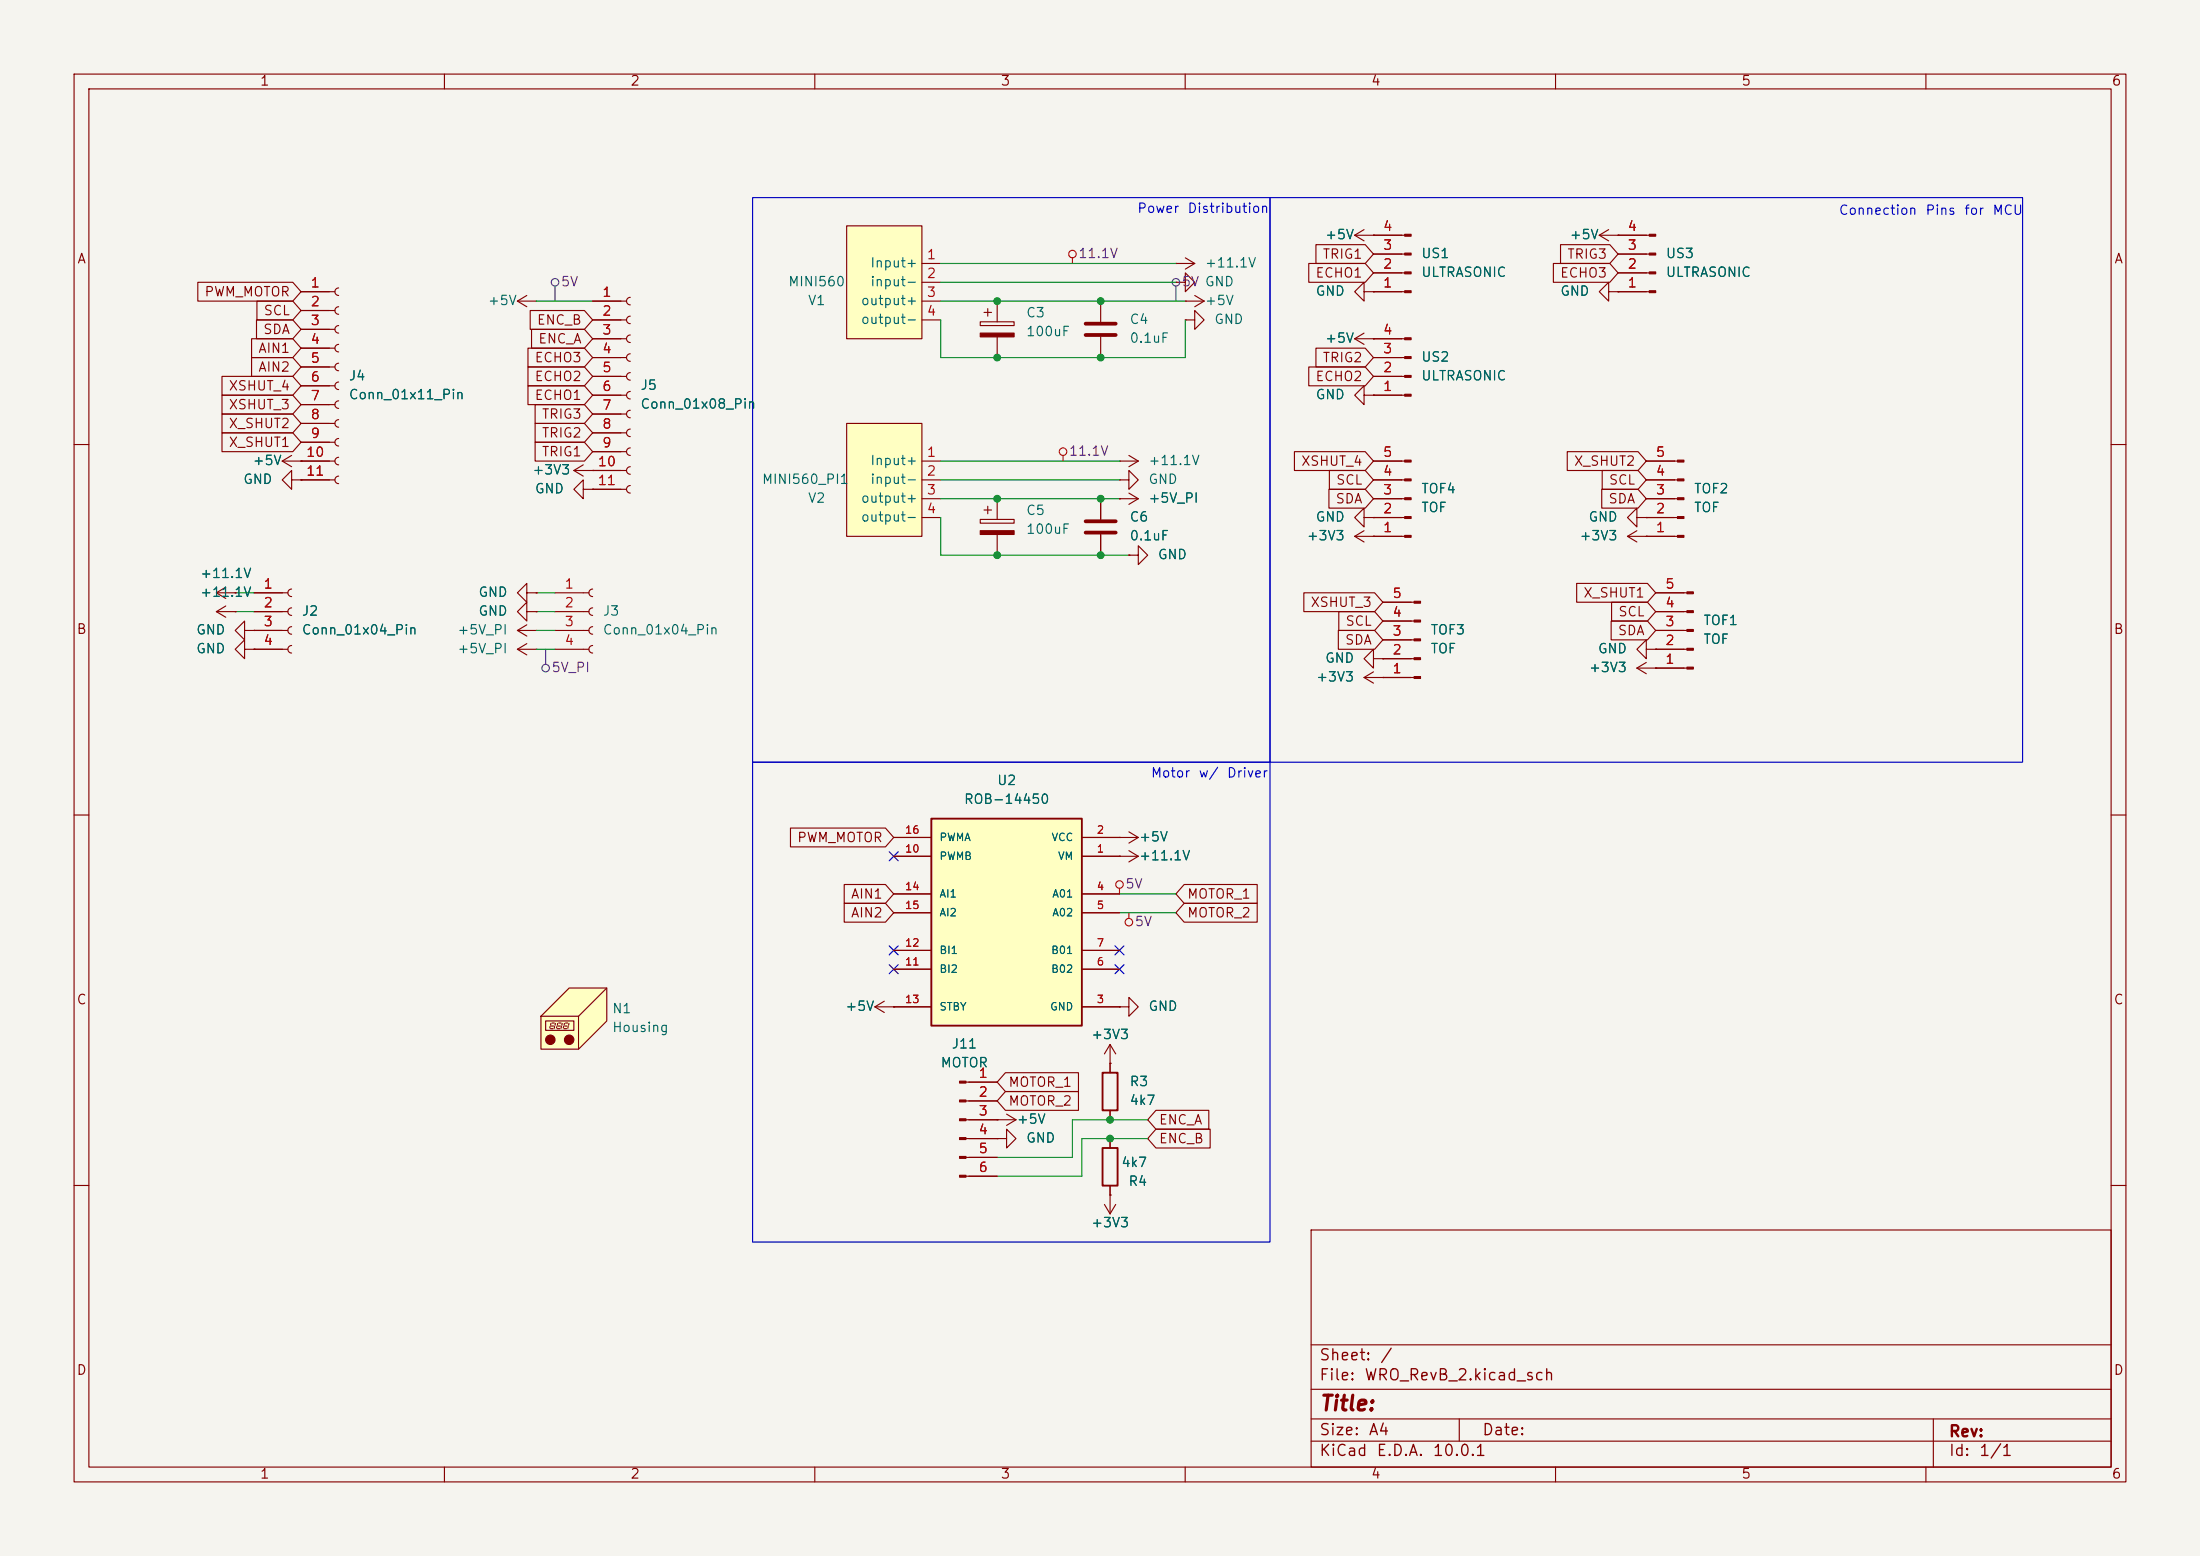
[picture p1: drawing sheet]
<svg xmlns="http://www.w3.org/2000/svg" width="297mm" height="210mm" viewBox="0 0 297 210" stroke-linecap="round" stroke-linejoin="round" font-family="sans-serif">
<path d="M0 0h297v210h-297z" fill="#f5f4ef" stroke="#f5f4ef" stroke-width=".14"/>
<g fill="none" stroke="#840000" stroke-width=".15">
<path d="M10 10h277v190h-277zM12 12h273v186h-273zM60 10v2M110 10v2M160 10v2M210 10v2M260 10v2M182.9 45.7l1.2 .8M182.9 45.7h2.5M184.1 53.3v-1.2l-1.2 1.2 1.2 1.3v-1.3h1.3M184.1 45l-1.2 .7M185.4 45.7h.1"/>
<path d="M185.4 53.3h.1M10 60h2M182.9 72.4l1.2 .8M182.9 72.4h2.5M184.1 69.9v-1.3l-1.2 1.3 1.2 1.2v-1.2h1.3M184.1 71.6l-1.2 .8M185.4 72.4h.1M185.4 69.9h.1M285 60h2M10 110h2M285 110h2M10 160h2"/>
<path d="M177 166h108v32h-108zM285 160h2M60 198v2M110 198v2M160 198v2M177 194.5h108M177 191.5h108M177 187.5h108M177 181.5h108M197 191.5v3M210 198v2M260 198v2"/>
<path d="M261 191.5v6.5"/>
</g>
<path d="M125.7 110.5h20.3v27.9h-20.3z" fill="#ffffc2"/>
<path d="M125.7 110.5h20.3v27.9h-20.3z" fill="none" stroke="#840000" stroke-width=".25"/>
<g fill="none" stroke="#840000" stroke-width=".15">
<path d="M182.9 31.8h6.7M182.9 31.8l1.2 .7M184.1 39.4v-1.3l-1.2 1.3 1.2 1.2v-1.2h1.3M184.1 31l-1.2 .8M185.4 31.8h.1M185.4 39.4h.1M185.4 39.4h4.2M185.4 36.8h4.2M185.4 34.3h4.2M215.9 31.8l1.3 .7M215.9 31.8h2.5M217.2 39.4v-1.3l-1.3 1.3 1.3 1.2v-1.2h1.2"/>
<path d="M217.2 31l-1.3 .8M218.4 31.8h.1M218.4 39.4h.1M185.4 53.3h4.2M185.4 50.8h4.2M185.4 48.3h4.2M185.4 45.7h4.2M219.7 72.4l1.3 .8M219.7 72.4h2.5M221 69.9v-1.3l-1.3 1.3 1.3 1.2v-1.2h1.2M221 71.6l-1.3 .8M222.2 72.4h.1"/>
<path d="M222.2 69.9h.1M69.8 85.1l1.3 .8M69.8 85.1h2.6M71.1 84.3l-1.3 .8M72.4 85.1h.1M120.6 115.6h5.1M120.6 113h5.1M146 115.6h5.1M146 113h7.7M151.1 113h.1M152.4 112.3l1.3 .7M153.7 113l-1.3 .8"/>
<path d="M118.1 135.9h7.6M118.1 135.9l1.3 .8M119.4 135.1l-1.3 .8M120.6 135.9h.1M120.6 120.7h5.1M120.6 123.2h5.1M120.6 130.8h5.1M120.6 128.3h5.1M146 135.9h5.1M146 120.7h5.1M146 123.2h5.1M146 130.8h5.1"/>
<path d="M146 128.3h5.1M151.1 135.9h1.3v-1.3l1.3 1.3-1.3 1.3v-1.3M151.1 135.9h.1M130.4 146.1h4.2M130.4 148.6h4.2M130.4 151.1h4.2M130.4 153.7h4.2M130.4 156.2h4.2M130.4 158.8h4.2M149.9 143.5h.1M149.9 141l-.8 1.2M149.9 141l.7 1.2"/>
<path d="M149.9 141v2.5"/>
</g>
<g fill="#840000" stroke="#840000" stroke-width=".15">
<path d="M129.5 145.9h.9v.3h-.9z"/>
<path d="M129.5 148.5h.9v.2h-.9z"/>
<path d="M129.5 151h.9v.3h-.9z"/>
<path d="M129.5 153.5h.9v.3h-.9z"/>
<path d="M129.5 156.1h.9v.2h-.9z"/>
<path d="M129.5 158.6h.9v.3h-.9z"/>
<path d="M189.6 39.2h.9v.3h-.9z"/>
<path d="M189.6 36.7h.9v.3h-.9z"/>
<path d="M189.6 34.2h.9v.2h-.9z"/>
<path d="M189.6 31.6h.9v.3h-.9z"/>
<path d="M189.6 53.2h.9v.3h-.9z"/>
<path d="M189.6 50.7h.9v.2h-.9z"/>
<path d="M189.6 48.1h.9v.3h-.9z"/>
<path d="M189.6 45.6h.9v.2h-.9z"/>
</g>
<path d="M76.8 133.4h5.1v4.4l-3.8 3.8h-5.1v-4.4z" fill="#ffffc2"/>
<g fill="none" stroke="#840000" stroke-width=".15">
<path d="M40.6 39.4h4.6M45.7 38.9a.51 .51 0 0 0-.5 .5 .51 .51 0 0 0 .5 .5M71.1 39.9l-1.3 .7M158.7 35.6h.1M158.7 38.1h1.3v-1.3l1.3 1.3-1.3 1.3v-1.3M158.7 38.1h.1M158.7 35.6h2.6M160 34.8l1.3 .8M161.3 35.6l-1.3 .7M161.3 39.9l1.3 .7M218.4 39.4h4.3M218.4 36.8h4.3"/>
<path d="M218.4 34.3h4.3M218.4 31.8h4.3M40.6 41.9h4.6M40.6 44.5h4.6M40.6 47h4.6M40.6 49.5h4.6M40.6 52.1h4.6M40.6 54.6h4.6M40.6 57.2h4.6M40.6 59.7h4.6M45.7 41.4a.51 .51 0 0 0-.5 .5 .51 .51 0 0 0 .5 .5M45.7 43.9a.51 .51 0 0 0-.5 .6 .51 .51 0 0 0 .5 .5"/>
<path d="M45.7 46.5a.51 .51 0 0 0-.5 .5 .51 .51 0 0 0 .5 .5M45.7 49a.51 .51 0 0 0-.5 .5 .51 .51 0 0 0 .5 .5M45.7 51.6a.51 .51 0 0 0-.5 .5 .51 .51 0 0 0 .5 .5M45.7 54.1a.51 .51 0 0 0-.5 .5 .51 .51 0 0 0 .5 .5M45.7 56.6a.51 .51 0 0 0-.5 .6 .51 .51 0 0 0 .5 .5M45.7 59.2a.51 .51 0 0 0-.5 .5 .51 .51 0 0 0 .5 .5M69.8 40.6h2.6M69.8 40.6l1.3 .8M72.4 40.6h.1M80 40.6h4.6M80 43.2h4.6M80 45.7h4.6"/>
<path d="M80 48.3h4.6M80 50.8h4.6M80 53.3h4.6M80 55.9h4.6M80 58.4h4.6M85.1 40.1a.51 .51 0 0 0-.5 .5 .51 .51 0 0 0 .5 .5M85.1 42.7a.51 .51 0 0 0-.5 .5 .51 .51 0 0 0 .5 .5M85.1 45.2a.51 .51 0 0 0-.5 .5 .51 .51 0 0 0 .5 .5M85.1 47.8a.51 .51 0 0 0-.5 .5 .51 .51 0 0 0 .5 .5M85.1 50.3a.51 .51 0 0 0-.5 .5 .51 .51 0 0 0 .5 .5M85.1 52.8a.51 .51 0 0 0-.5 .5 .51 .51 0 0 0 .5 .5M85.1 55.4a.51 .51 0 0 0-.5 .5 .51 .51 0 0 0 .5 .5"/>
<path d="M85.1 57.9a.51 .51 0 0 0-.5 .5 .51 .51 0 0 0 .5 .5M132.3 43.4h4.6v.5h-4.6zM132.8 42.2h1.1M133.3 41.7v1M134.6 40.6v2.8M134.6 45.5v2.8M148.6 40.6v2.8M148.6 45.5v2.8M160 43.2h1.3v-1.3l1.3 1.3-1.3 1.3v-1.3M160 43.2h.1M160 40.6h.1M160 40.6h2.6"/>
<path d="M162.6 40.6l-1.3 .8M30.5 79.2l-1.3 .8M38.1 62.2h7.1M38.1 62.2l1.3 .8M39.4 79.5a.51 .51 0 0 0-.5 .5 .51 .51 0 0 0 .5 .5M39.4 64.8v-1.3l-1.3 1.3 1.3 1.2v-1.2h1.2M39.4 61.5l-1.3 .7M40.6 64.8h.1M40.6 62.2h.1M40.6 64.8h4.6M45.7 61.7a.51 .51 0 0 0-.5 .5 .51 .51 0 0 0 .5 .5M45.7 64.3a.51 .51 0 0 0-.5 .5 .51 .51 0 0 0 .5 .5"/>
<path d="M77.5 63.5l1.2 .8M77.5 63.5h7.1M78.7 66v-1.2l-1.2 1.2 1.2 1.3v-1.3h1.3M78.7 62.7l-1.2 .8M80 63.5h.1M80 66h.1M80 79.5a.51 .51 0 0 0-.5 .5 .51 .51 0 0 0 .5 .5M80 61h4.6M80 66h4.6M85.1 60.5a.51 .51 0 0 0-.5 .5 .51 .51 0 0 0 .5 .5M85.1 63a.51 .51 0 0 0-.5 .5 .51 .51 0 0 0 .5 .5M85.1 65.5a.51 .51 0 0 0-.5 .5 .51 .51 0 0 0 .5 .5"/>
<path d="M151.1 62.2h.1M151.1 62.2h2.6M152.4 61.5l1.3 .7M153.7 62.2l-1.3 .8M185.4 72.4h4.2M185.4 69.9h4.2M185.4 67.3h4.2M185.4 64.8h4.2M185.4 62.2h4.2M222.2 72.4h4.3M222.2 69.9h4.3M222.2 67.3h4.3"/>
<path d="M222.2 64.8h4.3M222.2 62.2h4.3M29.2 82.6h2.5M29.2 80h2.5M29.2 82.6l1.3 .7M29.2 80l1.3 .8M30.5 81.8l-1.3 .8M31.7 82.6h.1M31.7 80h.1M33 87.6v-1.2l-1.3 1.2 1.3 1.3v-1.3h1.3M33 85.1v-1.3l-1.3 1.3 1.3 1.3v-1.3h1.3M34.3 87.6h.1"/>
<path d="M34.3 85.1h.1M34.3 87.6h4.6M34.3 85.1h4.6M34.3 82.6h4.6M34.3 80h4.6M39.4 82a.51 .51 0 0 0-.5 .6 .51 .51 0 0 0 .5 .5M39.4 84.6a.51 .51 0 0 0-.5 .5 .51 .51 0 0 0 .5 .5M39.4 87.1a.51 .51 0 0 0-.5 .5 .51 .51 0 0 0 .5 .5M69.8 87.6l1.3 .8M69.8 87.6h2.6M71.1 80v-1.3l-1.3 1.3 1.3 1.3v-1.3h1.3M71.1 82.6v-1.3l-1.3 1.3 1.3 1.2v-1.2h1.3"/>
<path d="M71.1 86.9l-1.3 .7M72.4 87.6h.1M72.4 80h.1M72.4 82.6h.1M74.9 87.6h4.6M74.9 85.1h4.6M74.9 82.6h4.6M74.9 80h4.6M80 82a.51 .51 0 0 0-.5 .6 .51 .51 0 0 0 .5 .5M80 84.6a.51 .51 0 0 0-.5 .5 .51 .51 0 0 0 .5 .5M80 87.1a.51 .51 0 0 0-.5 .5 .51 .51 0 0 0 .5 .5M184.1 91.4l1.3 .8"/>
<path d="M184.1 91.4h6.8M185.4 88.9v-1.3l-1.3 1.3 1.3 1.3v-1.3h1.3M185.4 90.7l-1.3 .7M186.7 91.4h.1M186.7 88.9h.1M186.7 88.9h4.2M186.7 86.4h4.2M186.7 83.8h4.2M186.7 81.3h4.2M221 90.2h6.7M221 90.2l1.2 .7M222.2 87.6v-1.2l-1.2 1.2 1.2 1.3v-1.3h1.3"/>
<path d="M222.2 89.4l-1.2 .8M223.5 87.6h.1M223.5 90.2h.1M223.5 87.6h4.2M223.5 85.1h4.2M223.5 82.6h4.2M223.5 80h4.2M151.1 115.6h.1M151.1 115.6h2.6M152.4 114.8l1.3 .8M153.7 115.6l-1.3 .7M73.7 137.8h3.8v1.3h-3.8z"/>
<path d="M74.3 138.5l-.1 .2M74.3 138.8h.4M74.4 138.1l-.1 .3M74.4 138.5h.3M74.5 138.1h.3M74.9 138.5l-.1 .3M75 138.1l-.1 .3M75.2 138.5l-.1 .2M75.2 138.8h.4M75.3 138.1l-.1 .3M75.3 138.5h.3M75.4 138.1h.3"/>
<path d="M75.8 138.5l-.1 .3M75.9 138.1l-.1 .3M76.1 138.5l-.1 .2M76.1 138.8h.4M76.2 138.1l-.1 .3M76.3 138.5h.3M76.4 138.1h.3M76.7 138.5v.3M76.8 138.1v.3M76.8 133.4h5.1v4.4l-3.8 3.8h-5.1v-4.4zM78.1 137.2v4.4M81.9 133.4l-3.8 3.8h-5.1"/>
<path d="M149.1 162.6l.8 1.2M149.9 161.3h.1M149.9 161.3v2.5M150.6 162.6l-.7 1.2"/>
</g>
<g fill="#840000" stroke="#840000" stroke-width=".15">
<path d="M222.7 39.2h.8v.3h-.8z"/>
<path d="M222.7 36.7h.8v.3h-.8z"/>
<path d="M222.7 34.2h.8v.2h-.8z"/>
<path d="M222.7 31.6h.8v.3h-.8z"/>
<path d="M227.7 90h.9v.3h-.9z"/>
<path d="M227.7 87.5h.9v.3h-.9z"/>
<path d="M227.7 85h.9v.2h-.9z"/>
<path d="M227.7 82.4h.9v.3h-.9z"/>
<path d="M227.7 79.9h.9v.2h-.9z"/>
<path d="M226.5 72.3h.8v.2h-.8z"/>
<path d="M226.5 69.7h.8v.3h-.8z"/>
<path d="M226.5 67.2h.8v.2h-.8z"/>
<path d="M226.5 64.6h.8v.3h-.8z"/>
<path d="M226.5 62.1h.8v.3h-.8z"/>
<path d="M190.9 91.3h.9v.3h-.9z"/>
<path d="M190.9 88.8h.9v.2h-.9z"/>
<path d="M190.9 86.2h.9v.3h-.9z"/>
<path d="M190.9 83.7h.9v.2h-.9z"/>
<path d="M190.9 81.2h.9v.2h-.9z"/>
<path d="M189.6 72.3h.9v.2h-.9z"/>
<path d="M189.6 69.7h.9v.3h-.9z"/>
<path d="M189.6 67.2h.9v.2h-.9z"/>
<path d="M189.6 64.6h.9v.3h-.9z"/>
<path d="M189.6 62.1h.9v.3h-.9z"/>
<path d="M132.3 45h4.6v.5h-4.6z"/>
<circle cx="74.3" cy="140.3" r=".63"/>
<circle cx="76.8" cy="140.3" r=".63"/>
</g>
<path d="M146.6 43.7h4M146.6 45.2h4" fill="none" stroke="#840000" stroke-width=".51"/>
<path d="M114.3 57.2h10.2v15.2h-10.2z" fill="#ffffc2"/>
<path d="M114.3 57.2h10.2v15.2h-10.2zM124.5 62.2h2.5M124.5 64.8h2.5M124.5 67.3h2.5M124.5 69.9h2.5" fill="none" stroke="#840000" stroke-width=".15"/>
<path d="M114.3 30.5h10.2v15.2h-10.2z" fill="#ffffc2"/>
<g fill="none" stroke="#840000" stroke-width=".15">
<path d="M26.7 38.1h12.8l1.1 1.3-1.1 1.2h-12.8zM40.6 39.4h3.8M114.3 30.5h10.2v15.2h-10.2zM124.5 35.6h2.5M124.5 38.1h2.5M176.7 35.6h7.6l1.1 1.2-1.1 1.3h-7.6zM177.7 33h6.6l1.1 1.3-1.1 1.3h-6.6zM185.4 31.8h.1M185.4 39.4h.1M185.4 39.4h3.8M185.4 36.8h3.8M185.4 34.3h3.8"/>
<path d="M185.4 31.8h3.8M209.7 35.6h7.6l1.1 1.2-1.1 1.3h-7.6zM210.7 33h6.6l1.1 1.3-1.1 1.3h-6.6zM218.4 39.4h.1M218.4 31.8h.1M218.4 39.4h3.8M218.4 36.8h3.8M218.4 34.3h3.8M218.4 31.8h3.8M30 58.4h9.5l1.1 1.3-1.1 1.3h-9.5zM30 53.3h9.5l1.1 1.3-1.1 1.3h-9.5zM30 55.9h9.5l1.1 1.3-1.1 1.2h-9.5z"/>
<path d="M30 50.8h9.5l1.1 1.3-1.1 1.2h-9.5zM34 45.7h5.5l1.1 1.3-1.1 1.3h-5.5zM34 48.3h5.5l1.1 1.2-1.1 1.3h-5.5zM34.6 43.2h4.9l1.1 1.3-1.1 1.2h-4.9zM34.7 40.6h4.8l1.1 1.3-1.1 1.3h-4.8zM40.6 41.9h3.8M40.6 44.5h3.8M40.6 47h3.8M40.6 49.5h3.8M40.6 52.1h3.8M40.6 54.6h3.8M40.6 57.2h3.8"/>
<path d="M40.6 59.7h3.8M71.3 49.5h7.6l1.1 1.3-1.1 1.3h-7.6zM71.3 47h7.6l1.1 1.3-1.1 1.2h-7.6zM71.3 52.1h7.6l1.1 1.2-1.1 1.3h-7.6zM71.6 41.9h7.3l1.1 1.3-1.1 1.3h-7.3zM71.8 44.4h7.1l1.1 1.3-1.1 1.3h-7.1zM72.2 59.7h6.7l1.1 1.3-1.1 1.2h-6.7zM72.2 54.6h6.7l1.1 1.3-1.1 1.3h-6.7zM72.2 57.1h6.7l1.1 1.3-1.1 1.3h-6.7zM80 40.6h3.8M80 43.2h3.8M80 53.3h3.8"/>
<path d="M80 50.8h3.8M80 48.3h3.8M80 45.7h3.8M80 55.9h3.8M80 58.4h3.8M124.5 40.6h2.5M124.5 43.2h2.5M176.7 49.5h7.6l1.1 1.3-1.1 1.3h-7.6zM177.7 47h6.6l1.1 1.3-1.1 1.2h-6.6zM185.4 45.7h.1M185.4 53.3h.1M185.4 53.3h3.8"/>
<path d="M185.4 50.8h3.8M185.4 48.3h3.8M185.4 45.7h3.8M40.6 62.2h.1M40.6 64.8h.1M40.6 64.8h3.8M40.6 62.2h3.8M80 66h.1M80 63.5h.1M80 61h3.8M80 63.5h3.8M80 66h3.8"/>
<path d="M132.3 70.1h4.6v.5h-4.6zM132.8 68.8h1.1M133.3 68.3v1M134.6 67.3v2.8M134.6 72.1v2.8M148.6 67.3v2.8M148.6 72.1v2.8M151.1 67.3h.1M151.1 64.8h1.3v-1.3l1.3 1.3-1.3 1.2v-1.2M151.1 64.8h.1M151.1 67.3h2.6M152.4 74.9h1.3v-1.2l1.2 1.2-1.2 1.3v-1.3"/>
<path d="M152.4 74.9h.1M152.4 66.5l1.3 .8M153.7 67.3l-1.3 .8M174.7 61h9.6l1.1 1.2-1.1 1.3h-9.6zM179.4 66h4.9l1.1 1.3-1.1 1.3h-4.9zM179.5 63.5h4.8l1.1 1.3-1.1 1.2h-4.8zM185.4 72.4h.1M185.4 69.9h.1M185.4 67.3h3.8M185.4 72.4h3.8M185.4 69.9h3.8M185.4 64.8h3.8"/>
<path d="M185.4 62.2h3.8M211.6 61h9.5l1.1 1.2-1.1 1.3h-9.5zM212.8 78.7h9.6l1.1 1.3-1.1 1.3h-9.6zM216.2 66h4.9l1.1 1.3-1.1 1.3h-4.9zM216.3 63.5h4.8l1.1 1.3-1.1 1.2h-4.8zM222.2 72.4h.1M222.2 69.9h.1M222.2 67.3h3.9M222.2 72.4h3.9M222.2 69.9h3.9M222.2 64.8h3.9M222.2 62.2h3.9"/>
<path d="M31.7 80h.1M31.7 82.6h.1M34.3 85.1h.1M34.3 87.6h.1M34.3 87.6h3.8M34.3 85.1h3.8M34.3 82.6h3.8M34.3 80h3.8M72.4 80h.1M72.4 82.6h.1M176 80h9.6l1.1 1.3-1.1 1.3h-9.6zM180.7 85.1h4.9l1.1 1.3-1.1 1.2h-4.9z"/>
<path d="M180.7 82.5h4.9l1.1 1.3-1.1 1.3h-4.9zM186.7 91.4h.1M186.7 88.9h.1M186.7 91.4h3.8M186.7 88.9h3.8M186.7 86.4h3.8M186.7 83.8h3.8M186.7 81.3h3.8M217.5 83.8h4.9l1.1 1.3-1.1 1.3h-4.9zM217.6 81.3h4.8l1.1 1.3-1.1 1.2h-4.8zM223.5 87.6h.1M223.5 90.2h.1"/>
<path d="M223.5 90.2h3.8M223.5 87.6h3.8M223.5 85.1h3.8M223.5 82.6h3.8M223.5 80h3.8M106.7 111.8h12.8l1.1 1.2-1.1 1.3h-12.8zM114 119.4h5.5l1.1 1.3-1.1 1.2h-5.5zM120.6 115.6h5.1M120.6 113h5.1M146 115.6h5.1M146 113h5.1M151.1 115.6h.1"/>
<path d="M151.1 113h.1M159.9 119.4h9.8v2.5h-9.8l-1.2-1.2zM114 121.9h5.5l1.1 1.3-1.1 1.3h-5.5zM120.6 135.9h.1M120.6 135.9h5.1M120.6 120.7h5.1M120.6 123.2h5.1M120.6 130.8h5.1M120.6 128.3h5.1M146 135.9h5.1M146 120.7h5.1M146 123.2h5.1"/>
<path d="M146 130.8h5.1M146 128.3h5.1M151.1 135.9h.1M159.9 121.9h9.8v2.6h-9.8l-1.2-1.3zM130.8 151.1h6.4M130.8 146.1h3.8M130.8 148.6h3.8M130.8 153.7h3.8M130.8 156.2h3.8M130.8 158.8h3.8M134.6 153.7h1.3v-1.3l1.3 1.3-1.3 1.2v-1.2M134.6 153.7h.1"/>
<path d="M134.6 151.1h.1M135.7 144.8h9.9v2.5h-9.9l-1.1-1.2zM135.7 147.3h9.9v2.6h-9.9l-1.1-1.3zM135.9 150.4l1.3 .7M137.2 151.1l-1.3 .8M149.9 143.5h.1M149.9 143.5v1.3M149.9 149.9v1.2M149.9 153.7v1.2M156.1 152.4h7.3v2.5h-7.3l-1.2-1.2zM156.1 149.9h7.1v2.5h-7.1l-1.2-1.3zM149.9 161.3h.1"/>
<path d="M149.9 160v1.3"/>
</g>
<path d="M148.8 154.9h2.1v5.1h-2.1zM148.8 144.8h2.1v5.1h-2.1z" fill="none" stroke="#840000" stroke-width=".25"/>
<path d="M132.3 71.6h4.6v.5h-4.6z" fill="#840000" stroke="#840000" stroke-width=".15"/>
<path d="M146.6 70.4h4M146.6 71.9h4" fill="none" stroke="#840000" stroke-width=".51"/>
<g fill="none" stroke="#ff0200" stroke-width=".15">
<path d="M144.8 34.8v.8M143.5 61.5v.7M151.1 119.9v.8M152.4 123.2v.8"/>
<circle cx="144.8" cy="34.3" r=".51"/>
<circle cx="143.5" cy="61" r=".51"/>
<circle cx="151.1" cy="119.4" r=".51"/>
<circle cx="152.4" cy="124.5" r=".51"/>
</g>
<g fill="none" stroke="#484848" stroke-width=".15">
<path d="M74.9 38.6v2M158.7 38.6v2M73.7 87.6v2.1"/>
<circle cx="74.9" cy="38.1" r=".51"/>
<circle cx="158.8" cy="38.1" r=".51"/>
<circle cx="73.7" cy="90.2" r=".51"/>
</g>
<g fill="none" stroke="#009600" stroke-width=".15">
<path d="M127 35.6h31.7M127 38.1h31.7M72.4 40.6h7.6M127 40.6h33M127 43.2v5.1h33v-5.1M127 69.9v5h25.4M127 64.8h24.1M127 67.3h24.1M127 62.2h24.1M31.7 80h2.6M31.7 82.6h2.6M72.4 85.1h2.5"/>
<path d="M72.4 80h2.5M72.4 82.6h2.5M72.4 87.6h2.5M151.1 123.2h7.6M151.1 120.7h7.6M154.9 151.1h-10.1v5.1h-10.2M154.9 153.7h-8.9v5.1h-11.4"/>
</g>
<path d="M120 115l1.3 1.2M121.3 115l-1.3 1.2M120 127.7l1.3 1.2M120 130.2l1.3 1.2M121.3 127.7l-1.3 1.2M121.3 130.2l-1.3 1.2M150.5 127.7l1.2 1.2M150.5 130.2l1.2 1.2M151.7 127.7l-1.2 1.2M151.7 130.2l-1.2 1.2" fill="none" stroke="#000084" stroke-width=".15"/>
<path d="M101.6 26.7h69.8v76.2h-69.8zM171.4 26.7h101.6v76.2h-101.6zM101.6 102.9h69.8v64.7h-69.8z" fill="none" stroke="#0000c2" stroke-width=".15"/>
<g fill="#009600" stroke="#009600" stroke-width=".14">
<circle cx="148.6" cy="74.9" r=".46"/>
<circle cx="148.6" cy="67.3" r=".46"/>
<circle cx="134.6" cy="74.9" r=".46"/>
<circle cx="149.9" cy="151.1" r=".46"/>
<circle cx="149.9" cy="153.7" r=".46"/>
<circle cx="134.6" cy="48.3" r=".46"/>
<circle cx="148.6" cy="40.6" r=".46"/>
<circle cx="148.6" cy="48.3" r=".46"/>
<circle cx="134.6" cy="40.6" r=".46"/>
<circle cx="134.6" cy="67.3" r=".46"/>
</g>
<text font-size="2" fill="#840000" x="178" y="190.9">Title:</text>
<g font-size="1.5" fill="#840000">
<text x="178" y="184">Sheet:</text>
<text x="186.2" y="184">/</text>
<text x="178" y="186.7">File:</text>
<text x="184.1" y="186.7">WRO_RevB_2.kicad_sch</text>
<text x="178" y="196.9">KiCad</text>
<text x="178" y="194.1">Size:</text>
<text x="184.7" y="194.1">A4</text>
<text x="185.7" y="196.9">E.D.A.</text>
<text x="193.3" y="196.9">10.0.1</text>
<text x="200" y="194.1">Date:</text>
<text x="263" y="194.3">Rev:</text>
<text x="263" y="196.9">Id:</text>
<text x="267.1" y="196.9">1/1</text>
</g>
<g font-size="1.3" fill="#840000">
<text x="35" y="11.9">1</text>
<text x="85" y="11.9">2</text>
<text x="135" y="11.9">3</text>
<text x="185" y="11.9">4</text>
<text x="235" y="11.9">5</text>
<text x="285" y="11.9">6</text>
<text x="10.3" y="35.9">A</text>
<text x="178.5" y="35.2">TRIG1</text>
<text x="211.5" y="35.2">TRIG3</text>
<text x="285.3" y="35.9">A</text>
<text x="27.5" y="40.3">PWM_MOTOR</text>
<text x="177.5" y="37.8">ECHO1</text>
<text x="210.5" y="37.8">ECHO3</text>
<text x="34.8" y="47.9">AIN1</text>
<text x="35.4" y="45.4">SDA</text>
<text x="35.5" y="42.9">SCL</text>
<text x="72.4" y="44.1">ENC_B</text>
<text x="72.6" y="46.7">ENC_A</text>
<text x="30.8" y="53">XSHUT_4</text>
<text x="34.8" y="50.5">AIN2</text>
<text x="72.1" y="51.8">ECHO2</text>
<text x="72.1" y="49.2">ECHO3</text>
<text x="177.5" y="51.8">ECHO2</text>
<text x="178.5" y="49.2">TRIG2</text>
<text x="30.8" y="55.6">XSHUT_3</text>
<text x="30.8" y="58.1">X_SHUT2</text>
<text x="72.1" y="54.3">ECHO1</text>
<text x="73.1" y="56.8">TRIG3</text>
<text x="73.1" y="59.4">TRIG2</text>
<text x="30.8" y="60.6">X_SHUT1</text>
<text x="73.1" y="61.9">TRIG1</text>
<text x="175.6" y="63.2">XSHUT_4</text>
<text x="180.3" y="65.7">SCL</text>
<text x="212.4" y="63.2">X_SHUT2</text>
<text x="217.1" y="65.7">SCL</text>
<text x="180.2" y="68.3">SDA</text>
<text x="217" y="68.3">SDA</text>
<text x="176.8" y="82.2">XSHUT_3</text>
<text x="213.7" y="81">X_SHUT1</text>
<text x="218.4" y="83.5">SCL</text>
<text x="10.3" y="85.9">B</text>
<text x="181.5" y="87.3">SDA</text>
<text x="181.6" y="84.8">SCL</text>
<text x="218.3" y="86">SDA</text>
<text x="285.3" y="85.9">B</text>
<text x="107.5" y="114">PWM_MOTOR</text>
<text x="114.8" y="121.6">AIN1</text>
<text x="114.8" y="124.1">AIN2</text>
<text x="160.2" y="121.6">MOTOR_1</text>
<text x="160.2" y="124.1">MOTOR_2</text>
<text x="10.3" y="135.9">C</text>
<text x="285.3" y="135.9">C</text>
<text x="136" y="147">MOTOR_1</text>
<text x="136" y="149.5">MOTOR_2</text>
<text x="156.4" y="154.6">ENC_B</text>
<text x="156.4" y="152.1">ENC_A</text>
<text x="10.3" y="185.9">D</text>
<text x="285.3" y="185.9">D</text>
<text x="35" y="199.9">1</text>
<text x="85" y="199.9">2</text>
<text x="135" y="199.9">3</text>
<text x="185" y="199.9">4</text>
<text x="235" y="199.9">5</text>
<text x="285" y="199.9">6</text>
</g>
<g font-size="1.3" fill="#0000c2">
<text x="153.4" y="29.1">Power</text>
<text x="160.2" y="29.1">Distribution</text>
<text x="248.2" y="29.3">Connection</text>
<text x="259.8" y="29.3">Pins</text>
<text x="265.1" y="29.3">for</text>
<text x="268.9" y="29.3">MCU</text>
<text x="155.3" y="105.3">Motor</text>
<text x="161.7" y="105.3">w/</text>
<text x="165.5" y="105.3">Driver</text>
</g>
<g font-size="1.3" fill="#a90000">
<text x="125" y="35.3">1</text>
<text x="186.6" y="34">3</text>
<text x="186.6" y="31.5">4</text>
<text x="219.6" y="34">3</text>
<text x="219.6" y="31.5">4</text>
<text x="41.8" y="39.1">1</text>
<text x="41.8" y="41.7">2</text>
<text x="81.2" y="40.4">1</text>
<text x="125" y="37.8">2</text>
<text x="125" y="40.4">3</text>
<text x="186.6" y="39.1">1</text>
<text x="186.6" y="36.6">2</text>
<text x="219.6" y="39.1">1</text>
<text x="219.6" y="36.6">2</text>
<text x="41.8" y="44.2">3</text>
<text x="41.8" y="46.7">4</text>
<text x="81.2" y="42.9">2</text>
<text x="81.2" y="45.5">3</text>
<text x="125" y="42.9">4</text>
<text x="186.6" y="45.5">4</text>
<text x="41.8" y="49.3">5</text>
<text x="41.8" y="51.8">6</text>
<text x="81.2" y="48">4</text>
<text x="81.2" y="50.5">5</text>
<text x="81.2" y="53.1">6</text>
<text x="186.6" y="53.1">1</text>
<text x="186.6" y="50.5">2</text>
<text x="186.6" y="48">3</text>
<text x="41.8" y="54.4">7</text>
<text x="41.8" y="56.9">8</text>
<text x="41.8" y="59.4">9</text>
<text x="81.2" y="55.6">7</text>
<text x="81.2" y="58.2">8</text>
<text x="41.2" y="62">10</text>
<text x="41.2" y="64.5">11</text>
<text x="80.6" y="63.2">10</text>
<text x="80.6" y="65.8">11</text>
<text x="81.2" y="60.7">9</text>
<text x="125" y="62">1</text>
<text x="125" y="64.5">2</text>
<text x="186.6" y="64.5">4</text>
<text x="186.6" y="62">5</text>
<text x="223.4" y="64.5">4</text>
<text x="223.4" y="62">5</text>
<text x="125" y="67.1">3</text>
<text x="125" y="69.6">4</text>
<text x="186.6" y="69.6">2</text>
<text x="186.6" y="67.1">3</text>
<text x="223.4" y="69.6">2</text>
<text x="223.4" y="67.1">3</text>
<text x="186.6" y="72.1">1</text>
<text x="223.4" y="72.1">1</text>
<text x="35.5" y="79.8">1</text>
<text x="35.5" y="82.3">2</text>
<text x="76.1" y="79.8">1</text>
<text x="76.1" y="82.3">2</text>
<text x="187.9" y="83.6">4</text>
<text x="187.9" y="81">5</text>
<text x="224.7" y="82.3">4</text>
<text x="224.7" y="79.8">5</text>
<text x="35.5" y="84.8">3</text>
<text x="35.5" y="87.4">4</text>
<text x="76.1" y="84.8">3</text>
<text x="76.1" y="87.4">4</text>
<text x="187.9" y="88.6">2</text>
<text x="187.9" y="86.1">3</text>
<text x="224.7" y="89.9">1</text>
<text x="224.7" y="87.4">2</text>
<text x="224.7" y="84.8">3</text>
<text x="187.9" y="91.2">1</text>
<text x="132" y="145.8">1</text>
<text x="132" y="148.3">2</text>
<text x="132" y="150.9">3</text>
<text x="132" y="153.4">4</text>
<text x="132" y="156">5</text>
<text x="132" y="158.5">6</text>
</g>
<g font-size="1.3" fill="#840084">
<text x="145.5" y="35.2">11.1V</text>
<text x="75.6" y="39">5V</text>
<text x="159.4" y="39">5V GND</text>
<text x="144.2" y="61.8">11.1V</text>
<text x="74.4" y="91">5V_PI</text>
<text x="151.8" y="120.2">5V</text>
<text x="153.1" y="125.3">5V</text>
</g>
<g font-size="1.3" fill="#006464">
<text x="178.8" y="32.6">+5V</text>
<text x="191.8" y="35.2">US1</text>
<text x="211.8" y="32.6">+5V</text>
<text x="224.8" y="35.2">US3</text>
<text x="65.8" y="41.5">+5V</text>
<text x="106.3" y="39">MINI560</text>
<text x="109" y="41.5">V1</text>
<text x="116.1" y="41.5">output+</text>
<text x="117.4" y="36.4">Input+</text>
<text x="117.4" y="39">input-</text>
<text x="162.6" y="36.4">+11.1V</text>
<text x="162.6" y="41.5">+5V</text>
<text x="177.5" y="40.2">GND</text>
<text x="191.8" y="37.7">ULTRASONIC</text>
<text x="210.5" y="40.2">GND</text>
<text x="224.8" y="37.7">ULTRASONIC</text>
<text x="116.1" y="44">output-</text>
<text x="138.4" y="43.2">C3</text>
<text x="138.4" y="45.7">100uF</text>
<text x="152.4" y="44">C4</text>
<text x="152.4" y="46.6">0.1uF</text>
<text x="163.8" y="44">GND</text>
<text x="178.8" y="46.6">+5V</text>
<text x="47" y="51.7">J4</text>
<text x="86.4" y="52.9">J5</text>
<text x="191.8" y="49.1">US2</text>
<text x="191.8" y="51.7">ULTRASONIC</text>
<text x="47" y="54.2">Conn_01x11_Pin</text>
<text x="86.4" y="55.5">Conn_01x08_Pin</text>
<text x="177.5" y="54.2">GND</text>
<text x="32.7" y="65.6">GND</text>
<text x="34" y="63.1">+5V</text>
<text x="71.8" y="64.4">+3V3</text>
<text x="102.8" y="65.6">MINI560_PI1</text>
<text x="117.4" y="63.1">Input+</text>
<text x="117.4" y="65.6">input-</text>
<text x="154.9" y="63.1">+11.1V</text>
<text x="154.9" y="65.6">GND</text>
<text x="72.1" y="66.9">GND</text>
<text x="109" y="68.2">V2</text>
<text x="116.1" y="68.2">output+</text>
<text x="116.1" y="70.7">output-</text>
<text x="138.4" y="69.8">C5</text>
<text x="152.4" y="70.7">C6</text>
<text x="154.9" y="68.2">+5V_PI</text>
<text x="177.5" y="70.7">GND</text>
<text x="191.8" y="69.4">TOF</text>
<text x="191.8" y="66.9">TOF4</text>
<text x="214.4" y="70.7">GND</text>
<text x="228.6" y="69.4">TOF</text>
<text x="228.6" y="66.9">TOF2</text>
<text x="138.4" y="72.4">100uF</text>
<text x="152.4" y="73.3">0.1uF</text>
<text x="156.2" y="75.8">GND</text>
<text x="176.3" y="73.3">+3V3</text>
<text x="213.1" y="73.3">+3V3</text>
<text x="26.9" y="80.9">+11.1V</text>
<text x="26.9" y="78.3">+11.1V</text>
<text x="40.6" y="83.4">J2</text>
<text x="64.5" y="80.9">GND</text>
<text x="64.5" y="83.4">GND</text>
<text x="81.3" y="83.4">J3</text>
<text x="26.4" y="88.5">GND</text>
<text x="26.4" y="86">GND</text>
<text x="40.6" y="86">Conn_01x04_Pin</text>
<text x="61.7" y="86">+5V_PI</text>
<text x="61.7" y="88.5">+5V_PI</text>
<text x="81.3" y="86">Conn_01x04_Pin</text>
<text x="178.8" y="89.8">GND</text>
<text x="193" y="88.5">TOF</text>
<text x="193" y="86">TOF3</text>
<text x="215.6" y="88.5">GND</text>
<text x="229.9" y="87.2">TOF</text>
<text x="229.9" y="84.7">TOF1</text>
<text x="177.6" y="92.3">+3V3</text>
<text x="214.4" y="91">+3V3</text>
<text x="134.5" y="106.3">U2</text>
<text x="130" y="108.8">ROB-14450</text>
<text x="153.7" y="113.9">+5V</text>
<text x="153.7" y="116.4">+11.1V</text>
<text x="82.6" y="137.1">N1</text>
<text x="114" y="136.8">+5V</text>
<text x="154.9" y="136.8">GND</text>
<text x="82.6" y="139.6">Housing</text>
<text x="128.4" y="141.8">J11</text>
<text x="147.2" y="140.6">+3V3</text>
<text x="126.9" y="144.4">MOTOR</text>
<text x="152.4" y="146.9">R3</text>
<text x="152.4" y="149.5">4k7</text>
<text x="137.2" y="152">+5V</text>
<text x="138.4" y="154.5">GND</text>
<text x="151.3" y="157.8">4k7</text>
<text x="152.2" y="160.4">R4</text>
<text x="147.2" y="166">+3V3</text>
</g>
<g font-size="1" fill="#a90000">
<text x="122.1" y="112.8">16</text>
<text x="148" y="112.8">2</text>
<text x="122.1" y="115.3">10</text>
<text x="148" y="115.3">1</text>
<text x="122.1" y="120.4">14</text>
<text x="122.1" y="122.9">15</text>
<text x="148" y="120.4">4</text>
<text x="148" y="122.9">5</text>
<text x="122.1" y="130.6">11</text>
<text x="122.1" y="128">12</text>
<text x="148" y="130.6">6</text>
<text x="148" y="128">7</text>
<text x="122.1" y="135.6">13</text>
<text x="148" y="135.6">3</text>
</g>
<g font-size="1" fill="#006464">
<text x="126.7" y="113.8">PWMA</text>
<text x="141.9" y="113.8">VCC</text>
<text x="126.7" y="116.3">PWMB</text>
<text x="142.7" y="116.3">VM</text>
<text x="126.7" y="121.4">AI1</text>
<text x="126.7" y="123.9">AI2</text>
<text x="142" y="121.4">A01</text>
<text x="142" y="123.9">A02</text>
<text x="126.7" y="131.5">BI2</text>
<text x="126.7" y="129">BI1</text>
<text x="141.8" y="131.5">B02</text>
<text x="141.8" y="129">B01</text>
<text x="126.7" y="136.6">STBY</text>
<text x="141.7" y="136.6">GND</text>
</g>
</svg>
